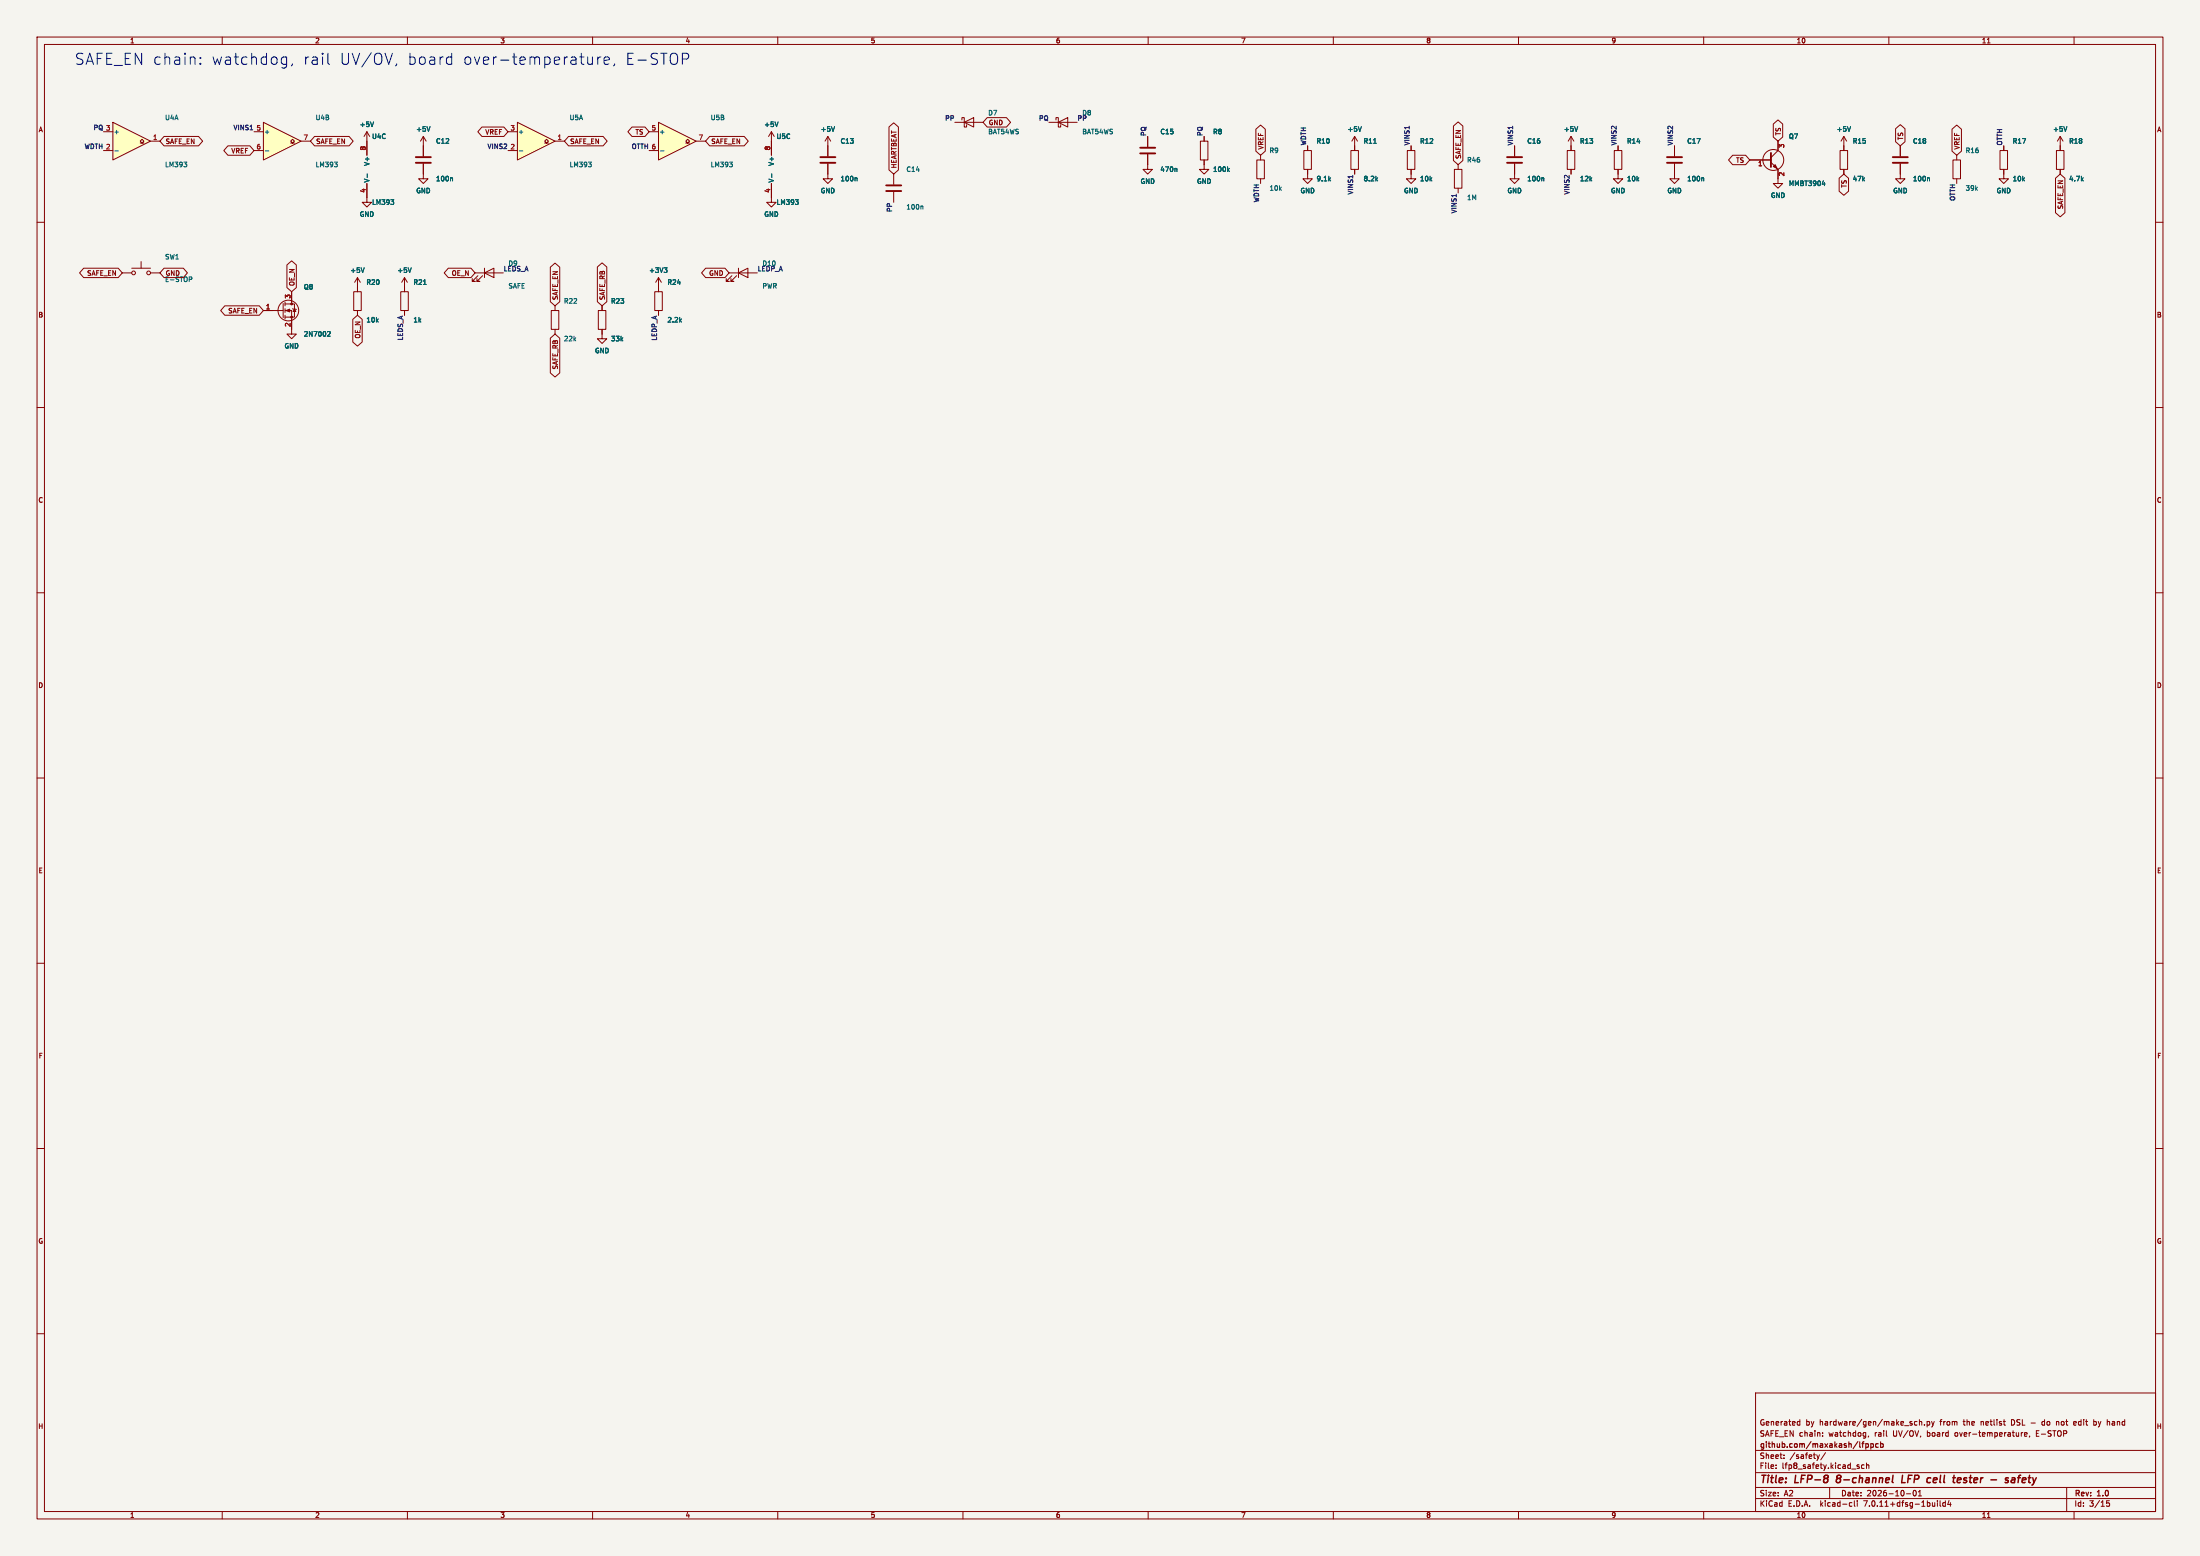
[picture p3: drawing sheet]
<svg xmlns="http://www.w3.org/2000/svg" width="594mm" height="420mm" viewBox="0 0 594 420" stroke-linecap="round" stroke-linejoin="round" font-family="sans-serif">
<path d="M0 0h594v420h-594z" fill="#f5f4ef" stroke="#f5f4ef" stroke-width=".27"/>
<g fill="none" stroke="#840000" stroke-width=".27">
<path d="M10 10h574v400h-574zM12 12h570v396h-570zM60 10v2M110 10v2M160 10v2M210 10v2M260 10v2M310 10v2M360 10v2M410 10v2M460 10v2M510 10v2"/>
<path d="M536.6 11.6h.7M560 10v2M99.1 38.1v3.8M257.8 33h7.6M259.7 32.4v-.6h.6v2.5h.7v-.6M260.3 33l2.6-1.2v2.5zM283.2 33h7.6M285.1 32.4v-.6h.6v2.5h.7v-.6M285.7 33l2.6-1.2v2.5zM309.9 36.8v2.8M324.1 38.1h2v5.1h-2zM325.1 36.8v1.3"/>
<path d="M353.1 39.4v1.2M365.8 36.8v3.8M365.8 36.8l-.8 1.3M365.8 36.8l.7 1.3M381 39.4v1.2M480.1 38.1v2.5l-1.9 1.9M497.8 36.8l-.7 1.3M497.8 36.8v3.8M497.8 36.8l.8 1.3M513.1 39.4v2.8M541 39.4v1.2M556.3 36.8l-.8 1.3"/>
<path d="M556.3 36.8v3.8M556.3 36.8l.7 1.3M10 60h2M99.1 49.5v3.8M114.3 47v1.3h1.3l-1.3 1.2-1.3-1.2h1.3M309.9 41.7v4h1.2l-1.2 1.3-1.3-1.3h1.3M325.1 43.2v2.5h1.3l-1.3 1.3-1.3-1.3h1.3M339.3 43.2h2.1v5.1h-2.1zM340.4 41.9v1.3M340.4 48.3v1.2M352 40.6h2.1v5.1h-2.1zM353.1 45.7v2.6h1.2l-1.2 1.2-1.3-1.2h1.3"/>
<path d="M364.7 40.6h2.1v5.1h-2.1zM365.8 45.7v1.3M380 40.6h2v5.1h-2zM381 45.7v2.6h1.3l-1.3 1.2-1.3-1.2h1.3M392.7 45.7h2v5.1h-2zM393.7 44.5v1.2M393.7 50.8v1.3M408.9 47v1.3h1.3l-1.3 1.2-1.2-1.2h1.2M472.4 43.2h5.8M478.2 43.8l1.9 1.9v3.8h1.2l-1.2 1.3-1.3-1.3h1.3M496.8 40.6h2.1v5.1h-2.1zM497.8 45.7v1.3"/>
<path d="M513.1 44.2v4.1h1.2l-1.2 1.2-1.3-1.2h1.3M527.3 43.2h2v5.1h-2zM528.3 41.9v1.3M528.3 48.3v1.2M540 40.6h2v5.1h-2zM541 45.7v2.6h1.3l-1.3 1.2-1.3-1.2h1.3M555.2 40.6h2.1v5.1h-2.1zM556.3 45.7v1.3M582 60h2M33 73.7h2.6M35.6 72.4h5M38.1 70.6v1.8"/>
<path d="M40.6 73.7h2.6M78.7 78.7v3.3M128.3 73.7h7.6M129 74.4l-1.5 1.5h.8h-.8v-.7M130.3 74.4l-1.5 1.5h.7h-.7v-.7M130.8 73.7l2.5-1.3v2.5zM130.8 72.4v2.5M71.1 83.8h5.4M76.5 81.9v3.8M77 83.8h1.7v6.4h1.3l-1.3 1.2-1.2-1.2h1.2M77 82h2.5v3.6h-2.5M77 81.5v1.1"/>
<path d="M77 83.3v1M77 85.1v1M79 83.3l1 .3M79.5 83.4l.4 .7h-.8zM148.8 83.8h2.1v5.1h-2.1zM149.9 82.6v1.2M149.9 88.9v1.3M161.5 83.8h2.1v5.1h-2.1zM162.6 88.9v2.5h1.2l-1.2 1.3-1.3-1.3h1.3M162.6 82.6v1.2M10 110h2M582 110h2"/>
<path d="M10 160h2M582 160h2M10 210h2M582 210h2M10 260h2M582 260h2M10 310h2M582 310h2M10 360h2M474 376h108v32h-108zM582 360h2M474 397.5h108"/>
<path d="M474 391.5h108M479.5 396.2v.2M479.5 395.4v.2M481.7 393.5v.2M481.7 392.7v.2M485.4 384.6h.6M485.4 383.7h.6M486 383.2v1.5M490.5 392.7l.4 1M490.9 393.7l-.2 .4M491.2 392.7l-.3 1M492.1 387.5v.2"/>
<path d="M492.1 386.7v.2M492.9 392.1l-1.3 1.9M501.6 395.9h.4v.3l-.5 .2M501.6 395.4h.4M503.3 395.4h-.4l-.3 .3 .1 .6h.6M504 395.5l.5-.1 .1 1M504 394.9v1.5M504.5 387.6l-.1 .3M518.2 383.8l.6-.1 .1 1M518.2 383.2v1.5M519.6 384.5v.2M520.3 383.7h.4l.3 .3-.1 .6h-.6"/>
<path d="M520.3 383.7v1.5M521.5 383.7l.4 1M521.9 384.7l-.4 .5M522.2 383.7l-.3 1M540.9 383.7h.6M541.3 384.7h.2M545.7 386.7v1M546.2 386.7l-.5 .3M546.6 387.2l.7-.2-.1-.3h-.4l-.2 .2 .1 .7h.5M548 387.6l-.1 .3M549.8 386.9h.5M550.5 386.2h-.7v1.5h.7"/>
<path d="M551.6 383.7l-.3 .3v.4l.3 .3M555.2 383.7v1M555.7 383.7l-.5 .1M560.5 383.7h-.4l-.2 .2 .1 .7h.5M560.6 384l-.7 .2M565.3 383.7h.4l.3 .3M565.3 383.2v1.5M566 384.4l-.3 .3-.4-.1M569.4 383.7l.2 .2v.8M60 408v2M110 408v2M160 408v2"/>
<path d="M210 408v2M260 408v2M310 408v2M360 408v2M410 408v2M460 408v2M474 404.5h108M474 401.5h108M494 401.5v3M499.6 405.6h.4M500 406.5l-.4 .1M500.7 405.1v1.3l.2 .2"/>
<path d="M501.5 405.1v.1M501.5 405.6v1M510 408v2M514.7 403.2h1.2M516.7 402.3h.2a.8 .8 0 0 1 .5 .7 .8 .8 0 0 1-.5 .8 1 1 0 0 1-.2-1.5zM518 403.8h.8M518 402.7l.4-.4v1.5M523.1 405.1v.1M523.1 405.6v1M523.8 405.1v1.3l.2 .2M525.2 405.6h-.4l-.3 .3 .2 .6h.5M525.2 405.1v1.5"/>
<path d="M526.2 405l-.3 1.1h.9M526.6 405.6v1M536.6 409.6h.7M558 401.5v6.5M560 408v2M569.5 405.1h-.7l-.1 .7 .8-.1v.7l-.2 .2-.6-.2"/>
<circle cx="478.8" cy="43.2" r="2.82"/>
<circle cx="36.1" cy="73.7" r=".51"/>
<circle cx="40.1" cy="73.7" r=".51"/>
<circle cx="77.9" cy="83.8" r="2.79"/>
</g>
<g fill="none" stroke="#840000" stroke-width=".4">
<path d="M493.5 398.3l.1 .3-.1 .3M495.9 399.2l-.1 .6 .1 .3M511.1 398.2l-.2 1.7 .3 .3M513.7 398.2l-.3 2h1M522.1 399.1l-.1 1M523 399.3l-1 .2M528.5 399.1l.4-.2h.3l.3 .2v.2l-1 .2M541.6 399h.7M543.2 399h.8l-.1 1.2M544 399.3l-.6 .1M544.8 398.9h.7M545.6 398.2l-.5 .3-.2 1.7"/>
<path d="M528.5 400.1h.8M543.9 400.1l-.6 .1"/>
</g>
<path d="M504.4 389.8v.7M505.1 389.7v1.5M505.1 389.7h.5l.2 .3-.1 .6h-.6M507.1 389.7h-.4l-.3 .3 .2 .6h.5M507.8 389.7h.4l.3 .3-.2 .6h-.5M507.8 389.2v1.5" fill="none" stroke="#840000" stroke-width=".3"/>
<g fill="none" stroke="#006464" stroke-width=".27">
<path d="M367.6 34.2l-.4 1.2M370.9 38.7h.7M499.7 34.2l-.5 1.2M558.1 34.2l-.4 1.2M99.2 46.9v1M105.5 53.9h.8l-.4 .5M106.2 54.5v.6M317.6 45.5l.2 .1v.7M331.6 45.8l.3 .5M331.9 45.5l-.5 .4M492 49.7h.8M492.6 49.3v.8"/>
<path d="M520.8 48l.2 .2v.6M51.6 74.7l.2 .3-.2 .4M88.6 89.5h.4l.2 .3-.8 .9h.8"/>
</g>
<g fill="#840000" stroke="#840000" stroke-width=".27">
<path d="M77.2 83.8l1-.4v.8z"/>
<path d="M478.8 45l.5-.5 .5 1z"/>
<circle cx="78.7" cy="85.6" r=".25"/>
<circle cx="78.7" cy="82" r=".25"/>
</g>
<path d="M307.8 39.9h4.1M307.8 41.4h4.1M478.2 41.3v3.8M511 43.9h4.1M511 42.4h4.1" fill="none" stroke="#840000" stroke-width=".51"/>
<path d="M71.1 33l10.2 5.1-10.2 5.1z" fill="#ffffc2"/>
<path d="M68.6 35.6h2.5M71.1 33l10.2 5.1-10.2 5.1zM78.5 38.6h.5l-.5-.5 .5-.5 .5 .5-.5 .5h.5M81.3 38.1h2.5M99.1 35.6l-.8 1.2M99.1 35.6v2.5M99.1 35.6l.7 1.2M68.6 40.6h2.5M99.1 53.3v1.3h1.2l-1.2 1.3-1.3-1.3h1.3" fill="none" stroke="#840000" stroke-width=".27"/>
<path d="M100.9 32.9l-.4 1.3M71.6 40.7h1M90.3 43.8h.8l-.5 .4M91 44.4v.5" fill="none" stroke="#006464" stroke-width=".27"/>
<path d="M30.5 33l10.1 5.1-10.1 5.1z" fill="#ffffc2"/>
<path d="M27.9 35.6h2.6M30.5 33l10.1 5.1-10.1 5.1zM37.8 38.6h.6l-.6-.5 .6-.5 .5 .5-.5 .5h.5M40.6 38.1h2.6M208.3 35.6l-.8 1.2M208.3 35.6v2.5M208.3 35.6l.7 1.2M27.9 40.6h2.6" fill="none" stroke="#840000" stroke-width=".27"/>
<path d="M210.1 32.9l-.4 1.3M31 40.7h1M49.6 43.8h.8l-.4 .4M50.4 44.4v.5" fill="none" stroke="#006464" stroke-width=".27"/>
<path d="M177.8 33l10.2 5.1-10.2 5.1z" fill="#ffffc2"/>
<g fill="none" stroke="#840000" stroke-width=".27">
<path d="M175.3 35.6h2.5M177.8 33l10.2 5.1-10.2 5.1zM185.2 38.6h.5l-.5-.5 .5-.5 .5 .5-.5 .5h.5M188 38.1h2.5M208.3 38.1v3.8M223.5 39.4v2.8M175.3 40.6h2.5M208.3 49.5v5.1h1.2l-1.2 1.3-1.3-1.3h1.3M223.5 44.2v2.8M176.8 78.7h2v5.1h-2zM177.8 74.9v3.8M177.8 74.9l-.8 1.3"/>
<path d="M177.8 74.9l.8 1.3M196.8 73.7h7.7M197.6 74.4l-1.5 1.5h.7h-.7v-.7M198.9 74.4l-1.5 1.5h.7h-.7v-.7M199.4 73.7l2.5-1.3v2.5zM199.4 72.4v2.5M177.8 83.8v1.3"/>
</g>
<path d="M178.3 40.7h1M197 43.8h.7l-.4 .4M197.7 44.4v.5M208.4 46.9v1M214.7 53.9h.8l-.4 .5M215.5 54.5v.6M231.2 48l.2 .2v.6M179.3 72.3h.8l-.4 .5M179.9 72.8l.2 .2-.2 .5" fill="none" stroke="#006464" stroke-width=".27"/>
<path d="M221.5 43.9h4.1M221.5 42.4h4.1" fill="none" stroke="#840000" stroke-width=".51"/>
<path d="M139.7 33l10.2 5.1-10.2 5.1z" fill="#ffffc2"/>
<g fill="none" stroke="#840000" stroke-width=".27">
<path d="M44.3 36.8h9.3l1.1 1.3-1.1 1.3h-9.3l-1.1-1.3zM61.5 39.4h6l1.1 1.2-1.1 1.3h-6l-1.1-1.3zM84.9 36.8h9.3l1.2 1.3-1.2 1.3h-9.3l-1.1-1.3zM99.1 38.1v3.8M114.3 36.8v5.4M114.3 36.8l-.8 1.3M114.3 36.8l.8 1.3M130.1 34.3h5.9l1.2 1.3-1.2 1.2h-5.9l-1.1-1.2zM137.2 35.6h2.5M139.7 33l10.2 5.1-10.2 5.1zM147.1 38.6h.5l-.5-.5 .5-.5 .5 .5-.5 .5h.5M149.9 38.1h2.5"/>
<path d="M153.5 36.8h9.3l1.1 1.3-1.1 1.3h-9.3l-1.1-1.3zM170.6 34.3h3.5l1.2 1.3-1.2 1.2h-3.5l-1.1-1.2zM191.6 36.8h9.3l1.1 1.3-1.1 1.3h-9.3l-1.1-1.3zM208.3 38.1v3.8M223.5 36.8l-.7 1.3M223.5 36.8v5.4M223.5 36.8l.8 1.3M240 34.3l1.3-1.1 1.3 1.1v11.6l-1.3 1.1-1.3-1.1zM266.5 31.8h5.2l1.2 1.2-1.2 1.3h-5.2l-1.1-1.3zM309.9 36.8v2.8M325.1 36.8v1.3M339.1 34.9l1.3-1.1 1.2 1.1v5.9l-1.2 1.1-1.3-1.1z"/>
<path d="M353.1 39.4v1.2M365.8 39.4v1.2M381 39.4v1.2M392.4 34l1.3-1.1 1.3 1.1v9.3l-1.3 1.2-1.3-1.2zM408.9 39.4v2.8M424.2 36.8l-.8 1.3M424.2 36.8v3.8M424.2 36.8l.7 1.3M436.9 39.4v1.2M452.1 39.4v2.8M478.8 33.5l1.3-1.1 1.2 1.1v3.5l-1.2 1.1-1.3-1.1zM480.1 38.1v2.5"/>
<path d="M497.8 39.4v1.2M511.8 34.7l1.3-1.1 1.2 1.1v3.6l-1.2 1.1-1.3-1.1zM513.1 39.4v2.8M527 34.9l1.3-1.1 1.3 1.1v5.9l-1.3 1.1-1.3-1.1zM541 39.4v1.2M556.3 39.4v1.2M99.1 49.5v3.8M114.3 44.2v2.8M137.2 40.6h2.5M208.3 49.5v3.8M223.5 44.2v4.1h1.3l-1.3 1.2-1.3-1.2h1.3M241.3 47v2.8"/>
<path d="M241.3 51.8v2.8M309.9 41.7v2.8M325.1 43.2v1.3M353.1 45.7v1.3M365.8 45.7v1.3M381 45.7v1.3M408.9 44.2v2.8M423.2 40.6h2v5.1h-2zM424.2 45.7v1.3M435.9 40.6h2v5.1h-2zM436.9 45.7v2.6h1.2l-1.2 1.2-1.3-1.2h1.3M452.1 44.2v4.1h1.3l-1.3 1.2-1.3-1.2h1.3"/>
<path d="M467.8 41.9h3.5l1.1 1.3-1.1 1.3h-3.5l-1.1-1.3zM472.4 43.2h5.8M480.1 45.7v2.6M496.6 48.1l1.2-1.1 1.3 1.1v3.5l-1.3 1.1-1.2-1.1zM497.8 45.7v1.3M513.1 44.2v2.8M541 45.7v1.3M555 48.1l1.3-1.1 1.2 1.1v9.3l-1.2 1.1-1.3-1.1zM556.3 45.7v1.3M22.6 72.4h9.3l1.1 1.3-1.1 1.2h-9.3l-1.1-1.2zM44.3 72.4h5.2l1.1 1.3-1.1 1.2h-5.2l-1.1-1.2zM77.5 71.5l1.2-1.1 1.3 1.1v6.1l-1.3 1.1-1.2-1.1z"/>
<path d="M78.7 78.7v2.6M95.5 78.7h2v5.1h-2zM96.5 74.9v3.8M96.5 74.9l-.7 1.3M96.5 74.9l.8 1.3M108.2 78.7h2v5.1h-2zM109.2 74.9v3.8M109.2 74.9l-.7 1.3M109.2 74.9l.8 1.3M121 72.4h6.2l1.1 1.3-1.1 1.2h-6.2l-1.1-1.2zM148.6 72.1l1.3-1.1 1.2 1.1v9.3l-1.2 1.2-1.3-1.2zM161.3 72.1l1.3-1.2 1.2 1.2v9.3l-1.2 1.2-1.3-1.2z"/>
<path d="M177.8 77.5v1.2M190.5 72.4h5.2l1.1 1.3-1.1 1.2h-5.2l-1.1-1.2zM60.7 82.6h9.3l1.1 1.2-1.1 1.3h-9.3l-1.1-1.3zM71.1 83.8h2.6M78.7 86.4v2.5M95.2 86.2l1.3-1.1 1.3 1.1v6.1l-1.3 1.1-1.3-1.1zM96.5 83.8v1.3M109.2 83.8v1.3M148.6 91.3l1.3-1.1 1.2 1.1v9.4l-1.2 1.1-1.3-1.1zM162.6 82.6v1.2M162.6 88.9v1.3M177.8 83.8v1.3"/>
</g>
<g fill="none" stroke="#006464" stroke-width=".27">
<path d="M100.9 32.9l-.4 1.3M116.1 34.2l-.4 1.2M210.1 32.9l-.4 1.3M225.3 34.2l-.4 1.2M367.6 34.2l-.4 1.2M370.9 38.7h.7M426 34.2l-.4 1.2M499.7 34.2l-.5 1.2M558.1 34.2l-.4 1.2M99.2 46.9v1M105.5 53.9h.8l-.4 .5M106.2 54.5v.6"/>
<path d="M122 48l.2 .2v.6M140.2 40.7h1M158.9 43.8h.7l-.4 .4M159.6 44.4v.5M208.4 46.9v1M214.7 53.9h.8l-.4 .5M215.5 54.5v.6M231.2 48l.2 .2v.6M249 55.6l.2 .2v.7M317.6 45.5l.2 .1v.7M331.6 45.8l.3 .5M331.9 45.5l-.5 .4"/>
<path d="M416.6 48l.2 .2v.6M459.8 48l.2 .2v.6M492 49.7h.8M492.6 49.3v.8M520.8 48l.2 .2v.6M98.3 72.3l-.4 1.2M111 72.3l-.4 1.2M114.3 76.8h.8M179.3 72.3h.8l-.4 .5M179.9 72.8l.2 .2-.2 .5M88.6 89.5h.4l.2 .3-.8 .9h.8"/>
</g>
<path d="M112.3 43.9h4M112.3 42.4h4M239.3 51.6h4M239.3 50h4M406.9 43.9h4.1M406.9 42.4h4.1M450.1 43.9h4.1M450.1 42.4h4.1" fill="none" stroke="#840000" stroke-width=".51"/>
<g fill="none" stroke="#0000c2" stroke-width=".27">
<path d="M54.1 17.1l.1 .1-.1 .2M54.1 17.1l-.1 .1 .1 .2M54.1 15.5v.3M54.1 17.1v.3M54.1 15.5l.1 .2-.1 .1M54.1 15.5l-.1 .2 .1 .1M76.5 15.4l.9 .1M77.4 15.4v2.4l-.6 .6M77.4 17.2l-.9 .2M79 17.2l-.3 .6M88.5 14.4v2.5l.5 .5M107.1 17.2l-.3 .6"/>
<path d="M120.8 17.2l.3 .2 .9-.2M120.8 15.5l.3-.1 .9 .1M122 14.4v3M158.7 15.4l.1 1.8a.82 .82 0 0 0 1.2-.1M160 15.4v2M161.4 15.4v2M162.2 15.4l-.5 .1-.3 .4M163.1 16.4l1.4-.3-.1-.6-.9-.1-.4 .4 .1 1.4 .3 .2 .9-.2M166 17.2l-.3 .6M184.2 14.4h1.2a.81 .81 0 0 1 .6 .8 .81 .81 0 0 1-.6 .7h-1.2"/>
</g>
<g font-size="4.2" fill="#0000c2">
<text x="20" y="17.7">SAFE_EN chain:</text>
<text x="56.7" y="17.7">watchdog,</text>
<text x="81.3" y="17.7">rail</text>
<text x="91" y="17.7">UV/OV,</text>
<text x="109.1" y="17.7">board</text>
<text x="124" y="17.7">over-temperature,</text>
<text x="167.7" y="17.7">E-STOP</text>
</g>
<g font-size="2.8" fill="#840000">
<text x="475" y="400.9">Title:</text>
<text x="484.7" y="400.9">LFP-8</text>
<text x="496.7" y="400.9">8-channel</text>
<text x="515.1" y="400.9">LFP</text>
<text x="522.8" y="400.9">cell</text>
<text x="530.6" y="400.9">tester</text>
<text x="541.5" y="400.9">-</text>
<text x="546.3" y="400.9">safety</text>
</g>
<g font-size="2.1" fill="#840000">
<text x="475" y="388">SAFE_EN chain:</text>
<text x="475" y="385">Generated</text>
<text x="487.5" y="385">by</text>
<text x="491.3" y="385">hardware/gen/make_sch.py</text>
<text x="493.8" y="388">watchdog,</text>
<text x="506.3" y="388">rail</text>
<text x="511.4" y="388">UV/OV,</text>
<text x="520.7" y="388">board</text>
<text x="524" y="385">from</text>
<text x="528.4" y="388">over-temperature,</text>
<text x="530.4" y="385">the</text>
<text x="535.2" y="385">netlist</text>
<text x="543.6" y="385">DSL -</text>
<text x="550.5" y="388">E-STOP</text>
<text x="552.2" y="385">do</text>
<text x="556.2" y="385">not</text>
<text x="561.1" y="385">edit</text>
<text x="566.6" y="385">by</text>
<text x="570.4" y="385">hand</text>
<text x="475" y="394">Sheet:</text>
<text x="475" y="391.2">github.com/maxakash/lfppcb</text>
<text x="483.2" y="394">/safety/</text>
<text x="475" y="396.7">File:</text>
<text x="481.1" y="396.7">lfp8_safety.kicad_sch</text>
<text x="475" y="406.9">KiCad</text>
<text x="475" y="404.1">Size:</text>
<text x="481.7" y="404.1">A2</text>
<text x="482.7" y="406.9">E.D.A.</text>
<text x="491.6" y="406.9">kicad-cli</text>
<text x="497" y="404.1">Date:</text>
<text x="503.5" y="406.9">7.0.11+dfsg-1build4</text>
<text x="504" y="404.1">2026-10-01</text>
<text x="560" y="404.3">Rev:</text>
<text x="560" y="406.9">Id:</text>
<text x="564.1" y="406.9">3/15</text>
<text x="566.4" y="404.3">1.0</text>
</g>
<g font-size="1.8" fill="#840000">
<text x="35" y="11.9">1</text>
<text x="85" y="11.9">2</text>
<text x="135" y="11.9">3</text>
<text x="185" y="11.9">4</text>
<text x="235" y="11.9">5</text>
<text x="285" y="11.9">6</text>
<text x="335" y="11.9">7</text>
<text x="385" y="11.9">8</text>
<text x="435" y="11.9">9</text>
<text x="485" y="11.9">10</text>
<text x="535" y="11.9">11</text>
<text x="10.3" y="35.9">A</text>
<text x="266.9" y="34">GND</text>
<text x="582.3" y="35.9">A</text>
<text x="44.6" y="39.1">SAFE_EN</text>
<text x="62.4" y="41.6">VREF</text>
<text x="85.2" y="39.1">SAFE_EN</text>
<text x="130.9" y="36.5">VREF</text>
<text x="153.8" y="39.1">SAFE_EN</text>
<text x="171.5" y="36.5">TS</text>
<text x="191.9" y="39.1">SAFE_EN</text>
<text x="341.3" y="40.5" transform="rotate(-90 341.3 40.5)">VREF</text>
<text x="481" y="36.7" transform="rotate(-90 481 36.7)">TS</text>
<text x="514" y="37.9" transform="rotate(-90 514 37.9)">TS</text>
<text x="529.3" y="40.5" transform="rotate(-90 529.3 40.5)">VREF</text>
<text x="242.3" y="45.6" transform="rotate(-90 242.3 45.6)">HEARTBEAT</text>
<text x="394.7" y="43" transform="rotate(-90 394.7 43)">SAFE_EN</text>
<text x="468.6" y="44.1">TS</text>
<text x="498.8" y="50.8" transform="rotate(-90 498.8 50.8)">TS</text>
<text x="557.2" y="56.6" transform="rotate(-90 557.2 56.6)">SAFE_EN</text>
<text x="23.4" y="74.6">SAFE_EN</text>
<text x="44.6" y="74.6">GND</text>
<text x="79.7" y="77.3" transform="rotate(-90 79.7 77.3)">OE_N</text>
<text x="121.9" y="74.6">OE_N</text>
<text x="191.3" y="74.6">GND</text>
<text x="150.8" y="81.1" transform="rotate(-90 150.8 81.1)">SAFE_EN</text>
<text x="163.5" y="81.1" transform="rotate(-90 163.5 81.1)">SAFE_RB</text>
<text x="10.3" y="85.9">B</text>
<text x="61.5" y="84.8">SAFE_EN</text>
<text x="582.3" y="85.9">B</text>
<text x="97.5" y="91.5" transform="rotate(-90 97.5 91.5)">OE_N</text>
<text x="150.8" y="99.8" transform="rotate(-90 150.8 99.8)">SAFE_RB</text>
<text x="10.3" y="135.9">C</text>
<text x="582.3" y="135.9">C</text>
<text x="10.3" y="185.9">D</text>
<text x="582.3" y="185.9">D</text>
<text x="10.3" y="235.9">E</text>
<text x="582.3" y="235.9">E</text>
<text x="10.3" y="285.9">F</text>
<text x="582.3" y="285.9">F</text>
<text x="10.3" y="335.9">G</text>
<text x="582.3" y="335.9">G</text>
<text x="10.2" y="385.9">H</text>
<text x="582.2" y="385.9">H</text>
<text x="35" y="409.9">1</text>
<text x="85" y="409.9">2</text>
<text x="135" y="409.9">3</text>
<text x="185" y="409.9">4</text>
<text x="235" y="409.9">5</text>
<text x="285" y="409.9">6</text>
<text x="335" y="409.9">7</text>
<text x="385" y="409.9">8</text>
<text x="435" y="409.9">9</text>
<text x="485" y="409.9">10</text>
<text x="535" y="409.9">11</text>
</g>
<g font-size="1.8" fill="#0f0f0f">
<text x="25.1" y="35.2">PQ 3</text>
<text x="62.9" y="35.2">VINS1</text>
<text x="255.1" y="32.7">PP</text>
<text x="280.4" y="32.7">PQ</text>
<text x="290.8" y="32.7">PP</text>
<text x="292.1" y="31.3">D8</text>
<text x="22.7" y="40.3">WDTH 2</text>
<text x="131.5" y="40.3">VINS2</text>
<text x="170.5" y="40.3">OTTH 6</text>
<text x="309.5" y="36.8" transform="rotate(-90 309.5 36.8)">PQ</text>
<text x="324.8" y="36.8" transform="rotate(-90 324.8 36.8)">PQ</text>
<text x="352.7" y="39.4" transform="rotate(-90 352.7 39.4)">WDTH</text>
<text x="380.6" y="39.4" transform="rotate(-90 380.6 39.4)">VINS1</text>
<text x="408.6" y="39.4" transform="rotate(-90 408.6 39.4)">VINS1</text>
<text x="436.5" y="39.4" transform="rotate(-90 436.5 39.4)">VINS2</text>
<text x="451.8" y="39.4" transform="rotate(-90 451.8 39.4)">VINS2</text>
<text x="540.7" y="39.4" transform="rotate(-90 540.7 39.4)">OTTH</text>
<text x="365.4" y="52.6" transform="rotate(-90 365.4 52.6)">VINS1</text>
<text x="423.8" y="52.6" transform="rotate(-90 423.8 52.6)">VINS2</text>
<text x="241" y="57.4" transform="rotate(-90 241 57.4)">PP</text>
<text x="340" y="54.8" transform="rotate(-90 340 54.8)">WDTH</text>
<text x="393.3" y="57.7" transform="rotate(-90 393.3 57.7)">VINS1</text>
<text x="528" y="54.3" transform="rotate(-90 528 54.3)">OTTH</text>
<text x="137.2" y="72">D9</text>
<text x="205.7" y="72">D10</text>
<text x="135.9" y="73.3">LEDS_A</text>
<text x="204.5" y="73.3">LEDP_A</text>
<text x="108.9" y="92" transform="rotate(-90 108.9 92)">LEDS_A</text>
<text x="177.5" y="92.1" transform="rotate(-90 177.5 92.1)">LEDP_A</text>
</g>
<g font-size="1.8" fill="#006464">
<text x="44.5" y="32.6">U4A</text>
<text x="85.1" y="32.6">U4B</text>
<text x="97" y="34.5">+5V</text>
<text x="112.3" y="35.7">+5V</text>
<text x="153.7" y="32.6">U5A</text>
<text x="191.8" y="32.6">U5B</text>
<text x="206.2" y="34.5">+5V</text>
<text x="221.5" y="35.7">+5V</text>
<text x="266.7" y="31.3">D7</text>
<text x="363.7" y="35.7">+5V</text>
<text x="422.1" y="35.7">+5V</text>
<text x="495.8" y="35.7">+5V</text>
<text x="554.2" y="35.7">+5V</text>
<text x="30.6" y="36.4">+</text>
<text x="71.2" y="36.4">+</text>
<text x="100.3" y="37.7">U4C</text>
<text x="117.6" y="39">C12</text>
<text x="139.8" y="36.4">+</text>
<text x="177.9" y="36.4">+</text>
<text x="209.6" y="37.7">U5C</text>
<text x="226.8" y="39">C13</text>
<text x="266.7" y="36.4">BAT54WS</text>
<text x="292.1" y="36.4">BAT54WS</text>
<text x="313.2" y="36.4">C15</text>
<text x="327.4" y="36.4">R8</text>
<text x="342.7" y="41.5">R9</text>
<text x="355.4" y="39">R10</text>
<text x="368.1" y="39">R11</text>
<text x="383.3" y="39">R12</text>
<text x="412.3" y="39">C16</text>
<text x="426.5" y="39">R13</text>
<text x="439.2" y="39">R14</text>
<text x="455.4" y="39">C17</text>
<text x="482.9" y="37.7">Q7</text>
<text x="500.1" y="39">R15</text>
<text x="516.4" y="39">C18</text>
<text x="530.6" y="41.5">R16</text>
<text x="543.3" y="39">R17</text>
<text x="558.6" y="39">R18</text>
<text x="44.5" y="45.3">LM393</text>
<text x="85.1" y="45.3">LM393</text>
<text x="99.9" y="44.9" transform="rotate(-90 99.9 44.9)">V+</text>
<text x="153.7" y="45.3">LM393</text>
<text x="191.8" y="45.3">LM393</text>
<text x="209.1" y="44.9" transform="rotate(-90 209.1 44.9)">V+</text>
<text x="244.6" y="46.6">C14</text>
<text x="313.2" y="46.6">470n</text>
<text x="327.4" y="46.6">100k</text>
<text x="396" y="44">R46</text>
<text x="99.9" y="49.4" transform="rotate(-90 99.9 49.4)">V-</text>
<text x="112.3" y="52.4">GND</text>
<text x="117.6" y="49.1">100n</text>
<text x="209.1" y="49.4" transform="rotate(-90 209.1 49.4)">V-</text>
<text x="221.5" y="52.4">GND</text>
<text x="226.8" y="49.1">100n</text>
<text x="307.8" y="49.8">GND</text>
<text x="323.1" y="49.8">GND</text>
<text x="342.7" y="51.7">10k</text>
<text x="351" y="52.4">GND</text>
<text x="355.4" y="49.1">9.1k</text>
<text x="368.1" y="49.1">8.2k</text>
<text x="379" y="52.4">GND</text>
<text x="383.3" y="49.1">10k</text>
<text x="406.9" y="52.4">GND</text>
<text x="412.3" y="49.1">100n</text>
<text x="426.5" y="49.1">12k</text>
<text x="434.8" y="52.4">GND</text>
<text x="439.2" y="49.1">10k</text>
<text x="450.1" y="52.4">GND</text>
<text x="455.4" y="49.1">100n</text>
<text x="478" y="53.6">GND</text>
<text x="482.9" y="50.4">MMBT3904</text>
<text x="500.1" y="49.1">47k</text>
<text x="511" y="52.4">GND</text>
<text x="516.4" y="49.1">100n</text>
<text x="530.6" y="51.7">39k</text>
<text x="539" y="52.4">GND</text>
<text x="543.3" y="49.1">10k</text>
<text x="558.6" y="49.1">4.7k</text>
<text x="97" y="58.7">GND</text>
<text x="100.3" y="55.5">LM393</text>
<text x="206.2" y="58.7">GND</text>
<text x="209.6" y="55.5">LM393</text>
<text x="244.6" y="56.7">100n</text>
<text x="396" y="54.2">1M</text>
<text x="44.5" y="70.2">SW1</text>
<text x="44.5" y="76.3">E-STOP</text>
<text x="94.5" y="73.8">+5V</text>
<text x="98.8" y="77.1">R20</text>
<text x="107.2" y="73.8">+5V</text>
<text x="111.5" y="77.1">R21</text>
<text x="175.2" y="73.8">+3V3</text>
<text x="180.1" y="77.1">R24</text>
<text x="81.9" y="78.3">Q8</text>
<text x="137.2" y="78.1">SAFE</text>
<text x="152.2" y="82.1">R22</text>
<text x="164.9" y="82.1">R23</text>
<text x="205.7" y="78.1">PWR</text>
<text x="98.8" y="87.2">10k</text>
<text x="111.5" y="87.2">1k</text>
<text x="180.1" y="87.2">2.2k</text>
<text x="76.7" y="94.3">GND</text>
<text x="81.9" y="91">2N7002</text>
<text x="152.2" y="92.3">22k</text>
<text x="160.5" y="95.5">GND</text>
<text x="164.9" y="92.3">33k</text>
</g>
<g font-size="1.8" fill="#a90000">
<text x="69.1" y="35.3">5</text>
<text x="137.7" y="35.3">3</text>
<text x="175.8" y="35.3">5</text>
<text x="41.2" y="37.8">1</text>
<text x="69.1" y="40.4">6</text>
<text x="81.8" y="37.8">7</text>
<text x="98.8" y="40.7" transform="rotate(-90 98.8 40.7)">8</text>
<text x="137.7" y="40.4">2</text>
<text x="150.4" y="37.8">1</text>
<text x="188.5" y="37.8">7</text>
<text x="208" y="40.7" transform="rotate(-90 208 40.7)">8</text>
<text x="482" y="40.1" transform="rotate(-90 482 40.1)">3</text>
<text x="474.6" y="45.2">1</text>
<text x="482" y="47.7" transform="rotate(-90 482 47.7)">2</text>
<text x="98.8" y="52.1" transform="rotate(-90 98.8 52.1)">4</text>
<text x="208" y="52.1" transform="rotate(-90 208 52.1)">4</text>
<text x="71.7" y="83.6">1</text>
<text x="78.5" y="80.7" transform="rotate(-90 78.5 80.7)">3</text>
<text x="78.5" y="88.3" transform="rotate(-90 78.5 88.3)">2</text>
</g>
</svg>
